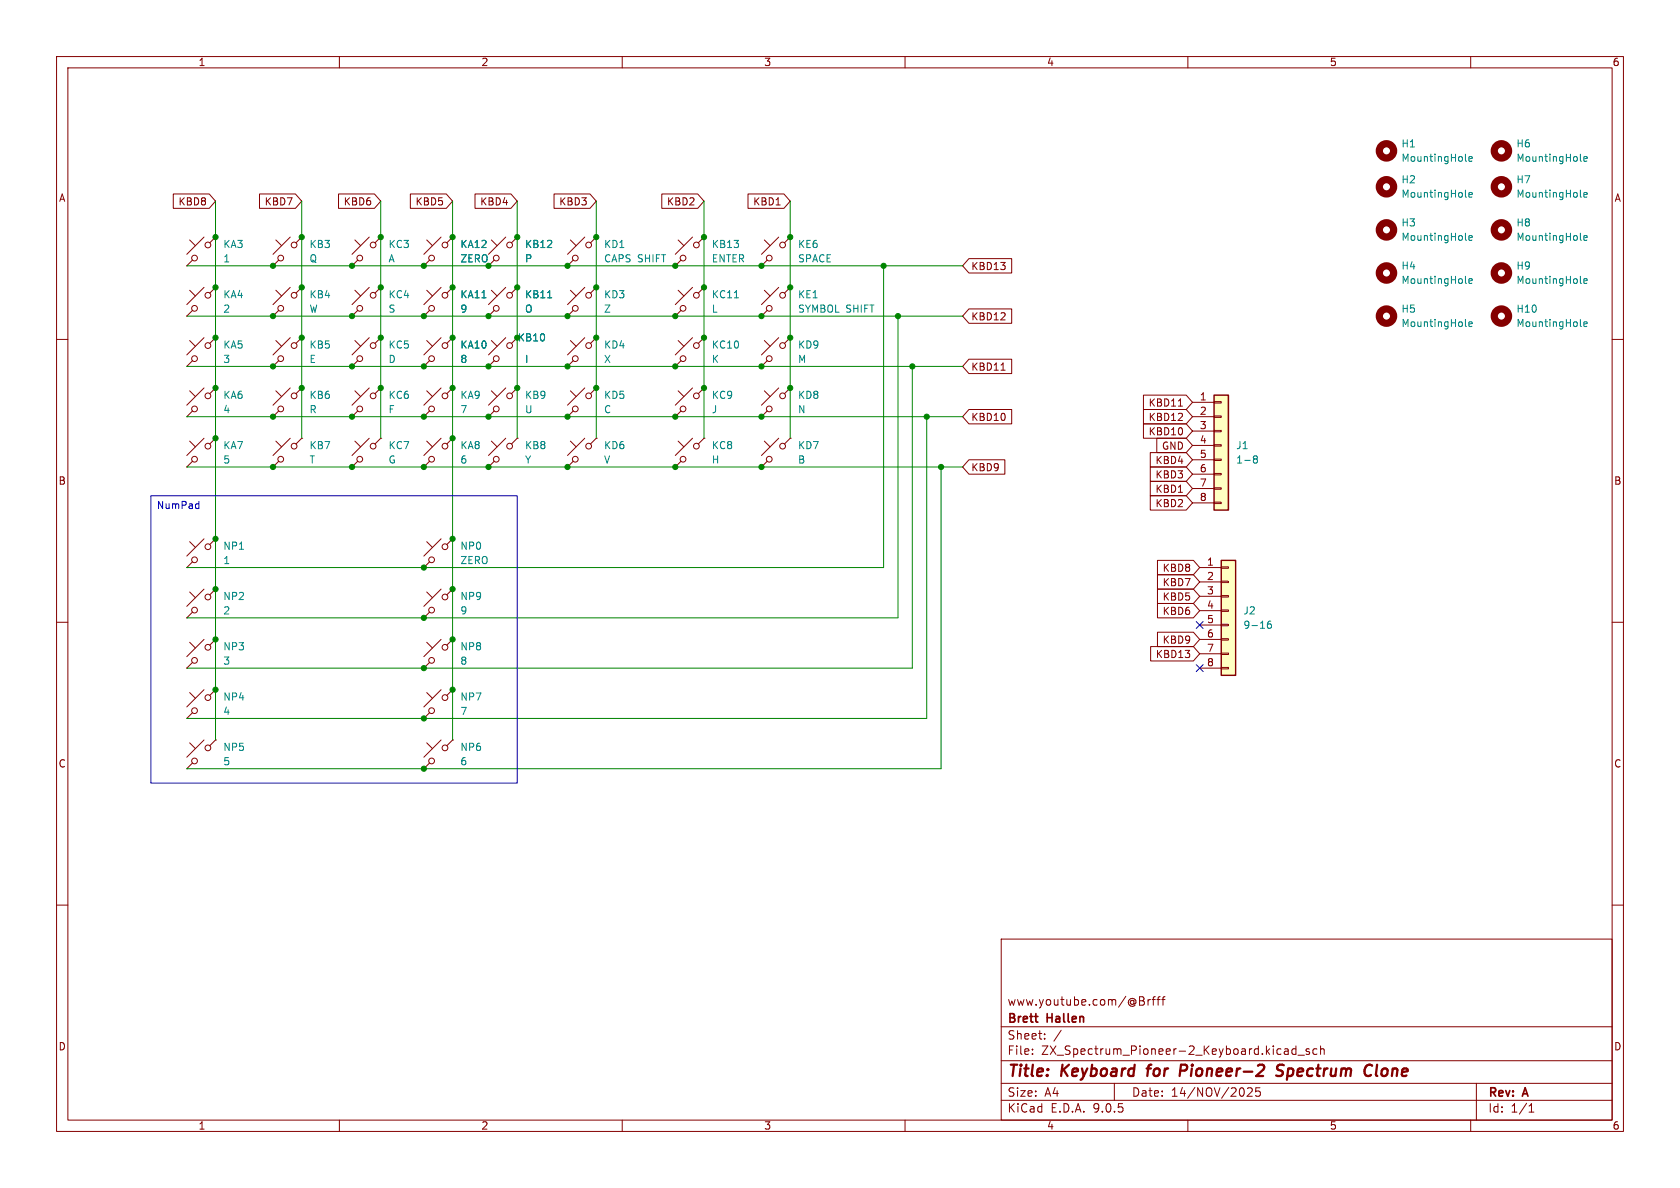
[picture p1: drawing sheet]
<svg xmlns="http://www.w3.org/2000/svg" width="297mm" height="210mm" viewBox="0 0 297 210" stroke-linecap="round" stroke-linejoin="round" font-family="sans-serif">
<g fill="none" stroke="#840000" stroke-width=".18">
<path d="M10 10h277v190h-277zM12 12h273v186h-273zM60 10v2M110 10v2M160 10v2M210 10v2M260 10v2M48.3 47h.1M48.8 42.4l1 1M49.3 46l-1 1M51.3 41.9l-3 3.1M53.3 41.9l-1 1"/>
<path d="M53.3 41.9h.1M62.2 55.9h.1M62.7 51.3l1.1 1M63.2 54.9l-1 1M65.3 50.8l-3.1 3M65.3 59.7l-3.1 3M67.3 50.8l-1 1M67.3 50.8h.1M67.3 59.7l-1 1M67.3 59.7h.1M74.9 55.9h.1M75.4 51.3l1.1 1"/>
<path d="M75.9 54.9l-1 1M78 50.8l-3.1 3M80 50.8l-1 1M80 50.8h.1M100.3 55.9h.1M100.3 47h.1M100.8 51.3l1.1 1M100.8 42.4l1.1 1M101.3 54.9l-1 1M101.3 46l-1 1M103.4 59.7l-3.1 3M103.4 50.8l-3.1 3"/>
<path d="M103.4 41.9l-3.1 3.1M105.4 59.7l-1 1M105.4 59.7h.1M105.4 50.8l-1 1M105.4 50.8h.1M105.4 41.9l-1 1M105.4 41.9h.1M119.4 55.9h.1M119.4 47h.1M119.9 51.3l1 1M119.9 42.4l1 1M120.4 54.9l-1 1"/>
<path d="M120.4 46l-1 1M122.4 59.7l-3 3M122.4 50.8l-3 3M122.4 41.9l-3 3.1M124.5 59.7l-1.1 1M124.5 59.7h.1M124.5 50.8l-1.1 1M124.5 50.8h.1M124.5 41.9l-1.1 1M124.5 41.9h.1M10 60h2M48.3 73.7h.1"/>
<path d="M48.8 69.1l1 1M49.3 72.6l-1 1.1M51.3 68.6l-3 3M53.3 68.6l-1 1M53.3 68.6h.1M62.2 73.7h.1M62.2 64.8h.1M62.7 69.1l1.1 1M62.7 60.2l1.1 1M63.2 72.6l-1 1.1M63.2 63.8l-1 1M65.3 68.6l-3.1 3"/>
<path d="M67.3 68.6l-1 1M67.3 68.6h.1M74.9 73.7h.1M75.4 69.1l1.1 1M75.9 72.6l-1 1.1M78 68.6l-3.1 3M80 68.6l-1 1M80 68.6h.1M100.3 73.7h.1M100.3 64.8h.1M100.8 69.1l1.1 1M100.8 60.2l1.1 1"/>
<path d="M101.3 72.6l-1 1.1M101.3 63.8l-1 1M103.4 68.6l-3.1 3M105.4 68.6l-1 1M105.4 68.6h.1M119.4 64.8h.1M119.9 78l1 1M119.9 60.2l1 1M120.4 63.8l-1 1M122.4 77.5l-3 3M124.5 77.5l-1.1 1M124.5 77.5h.1"/>
<path d="M134.6 73.7h.1M135.1 69.1l1 1M135.6 72.6l-1 1.1M137.7 68.6l-3.1 3M139.7 68.6l-1 1M139.7 68.6h.1M285 60h2M119.4 82.6h.1M120.4 81.5l-1 1.1M10 110h2M285 110h2M10 160h2"/>
<path d="M177 166h108v32h-108zM202.2 177.1v.5M203 176.7v1M203.4 176.7l-.3 .1-.1 .2M203.7 176.7h.5M204.2 176.2l-.3 .2v1.3M204.5 176.7h.6M205.1 176.2l-.4 .2v1.3M205.4 176.7h.6M206 176.2l-.4 .2v1.3M285 160h2M60 198v2"/>
<path d="M110 198v2M160 198v2M177 194.5h108M177 191.5h108M177 187.5h108M177 181.5h108M182.5 186.3v.1M182.5 185.5v.1M184.7 183.6v.1M184.7 182.8v.1M187.6 182.1l-1.3 2M197 191.5v3"/>
<path d="M210 198v2M220.5 192.4l.6-.1 .2 .1 .1 .3-.9 1.1h.9M222.7 192.3h-.7v.7l.2-.1h.5l.1 .3-.1 .5-.2 .1-.5-.1M227.5 185.4l.2 .2v.8M227.7 186.3l-.1 .1M227.7 185.8h-.1M229.1 184.9v1.5M229.1 185.5l-.4-.1-.3 .3v.4l.1 .2h.6M229.5 186.5h1.1M231.5 185.5l-.4-.1-.2 .2 .1 .2 .5 .2v.3h-.6M232.8 185.5l-.4-.1-.3 .3v.4l.1 .2h.6M233.5 185.5l.2-.1 .3 .1 .1 .9"/>
<path d="M233.5 184.9v1.5M260 198v2M261 191.5v6.5M270.3 196.6h.9M270.3 195.5l.4-.4v1.5"/>
<circle cx="49.6" cy="45.6" r=".51"/>
<circle cx="52" cy="43.3" r=".51"/>
<circle cx="63.6" cy="54.5" r=".51"/>
<circle cx="66" cy="52.2" r=".51"/>
<circle cx="76.3" cy="54.5" r=".51"/>
<circle cx="78.7" cy="52.2" r=".51"/>
<circle cx="101.7" cy="45.6" r=".51"/>
<circle cx="101.7" cy="54.5" r=".51"/>
<circle cx="104.1" cy="52.2" r=".51"/>
<circle cx="104.1" cy="43.3" r=".51"/>
<circle cx="120.8" cy="54.5" r=".51"/>
<circle cx="120.8" cy="45.6" r=".51"/>
<circle cx="123.1" cy="52.2" r=".51"/>
<circle cx="123.1" cy="43.3" r=".51"/>
<circle cx="49.6" cy="72.3" r=".51"/>
<circle cx="52" cy="70" r=".51"/>
<circle cx="63.6" cy="72.3" r=".51"/>
<circle cx="63.6" cy="63.4" r=".51"/>
<circle cx="66" cy="70" r=".51"/>
<circle cx="66" cy="61.1" r=".51"/>
<circle cx="76.3" cy="72.3" r=".51"/>
<circle cx="78.7" cy="70" r=".51"/>
<circle cx="101.7" cy="63.4" r=".51"/>
<circle cx="101.7" cy="72.3" r=".51"/>
<circle cx="104.1" cy="70" r=".51"/>
<circle cx="104.1" cy="61.1" r=".51"/>
<circle cx="120.8" cy="63.4" r=".51"/>
<circle cx="123.1" cy="61.1" r=".51"/>
<circle cx="123.1" cy="78.9" r=".51"/>
<circle cx="136" cy="72.3" r=".51"/>
<circle cx="138.4" cy="70" r=".51"/>
<circle cx="120.8" cy="81.2" r=".51"/>
</g>
<path d="M202.7 188.9h.8M203 188.5l-.2 1.7M209.6 188.2h-.8l-.3 2M209.6 189.2l-.9 .1M227 188.3a.85 .85 0 0 0-1.1 .1 .45 .45 0 0 0 .2 .8l.4 .1a.49 .49 0 0 1 .3 .5 .49 .49 0 0 1-.5 .4l-.7-.1M242 188.2l.6 .2M242.4 190l-.4 .2M243.5 188.2l-.3 1.7 .3 .3" fill="none" stroke="#840000" stroke-width=".4"/>
<path d="M85.2 52.6h.7M129.8 52.6h.8" fill="none" stroke="#008484" stroke-width=".18"/>
<path d="M214.6 69.9h2.6v20.3h-2.6z" fill="#ffffc2"/>
<path d="M214.6 69.9h2.6v20.3h-2.6z" fill="none" stroke="#840000" stroke-width=".25"/>
<g fill="none" stroke="#840000" stroke-width=".18">
<path d="M33 55.9h.1M33 47h.1M33.5 51.3l1 1M33.5 42.4l1 1M34 54.9l-1 1M34 46l-1 1M36.1 50.8l-3.1 3M36.1 41.9l-3.1 3.1M36.1 59.7l-3.1 3M38.1 50.8l-1 1M38.1 50.8h.1M38.1 41.9l-1 1"/>
<path d="M38.1 41.9h.1M38.1 59.7l-1 1M38.1 59.7h.1M48.3 55.9h.1M48.8 51.3l1 1M49.3 54.9l-1 1M51.3 59.7l-3 3M51.3 50.8l-3 3M53.3 59.7l-1 1M53.3 59.7h.1M53.3 50.8l-1 1M53.3 50.8h.1"/>
<path d="M62.2 47h.1M62.7 42.4l1.1 1M63.2 46l-1 1M65.3 41.9l-3.1 3.1M67.3 41.9l-1 1M67.3 41.9h.1M74.9 47h.1M75.4 42.4l1.1 1M75.9 46l-1 1M78 41.9l-3.1 3.1M78 59.7l-3.1 3M80 41.9l-1 1"/>
<path d="M80 41.9h.1M80 59.7l-1 1M80 59.7h.1M86.4 55.9h.1M86.9 51.3l1 1M86.9 42.4l1 1M87.4 54.9l-1 1M87.4 46l-1 1M89.4 50.8l-3 3M89.4 41.9l-3 3.1M89.4 59.7l-3 3M91.4 50.8l-1 1"/>
<path d="M91.4 50.8h.1M91.4 41.9l-1 1M91.4 41.9h.1M91.4 59.7l-1 1M134.6 47h.1M135.1 42.4l1 1M135.6 46l-1 1M137.7 59.7l-3.1 3M137.7 41.9l-3.1 3.1M139.7 59.7l-1 1M139.7 59.7h.1M139.7 41.9l-1 1"/>
<path d="M139.7 41.9h.1M33 73.7h.1M33 64.8h.1M33.5 69.1l1 1M33.5 78l1 1M33.5 60.2l1 1M34 72.6l-1 1.1M34 63.8l-1 1M36.1 68.6l-3.1 3M36.1 77.5l-3.1 3M38.1 68.6l-1 1M38.1 68.6h.1"/>
<path d="M38.1 77.5l-1 1M38.1 77.5h.1M48.3 64.8h.1M48.8 60.2l1 1M48.8 78l1 1M49.3 63.8l-1 1M51.3 77.5l-3 3M53.3 77.5l-1 1M53.3 77.5h.1M74.9 64.8h.1M75.4 60.2l1.1 1M75.9 63.8l-1 1"/>
<path d="M86.4 64.8h.1M86.4 73.7h.1M86.9 78l1 1M86.9 60.2l1 1M86.9 69.1l1 1M87.4 63.8l-1 1M87.4 72.6l-1 1.1M89.4 77.5l-3 3M89.4 68.6l-3 3M91.4 77.5l-1 1M91.4 77.5h.1M91.4 68.6l-1 1"/>
<path d="M91.4 68.6h.1M100.8 78l1.1 1M103.4 77.5l-3.1 3M105.4 77.5l-1 1M105.4 77.5h.1M119.4 73.7h.1M119.9 69.1l1 1M120.4 72.6l-1 1.1M122.4 68.6l-3 3M124.5 68.6l-1.1 1M124.5 68.6h.1M134.6 64.8h.1"/>
<path d="M135.1 60.2l1 1M135.6 63.8l-1 1M210.8 71.1h3.8M210.8 73.7h3.8M210.8 76.2h3.8M210.8 78.7h3.8M214.6 71h1.3v.2h-1.3zM214.6 73.5h1.3v.3h-1.3zM214.6 76.1h1.3v.2h-1.3zM214.6 78.6h1.3v.3h-1.3zM33 82.6h.1M33.5 95.8l1 1"/>
<path d="M34 81.5l-1 1.1M34 99.3l-1 1M36.1 95.3l-3.1 3M38.1 95.3l-1 1M38.1 95.3h.1M48.3 82.6h.1M49.3 81.5l-1 1.1M75.4 95.8l1.1 1M75.9 99.3l-1 1M78 95.3l-3.1 3M80 95.3l-1 1M80 95.3h.1"/>
<path d="M86.4 82.6h.1M87.4 81.5l-1 1.1M100.3 82.6h.1M101.3 81.5l-1 1.1M210.8 81.3h3.8M210.8 83.8h3.8M210.8 86.4h3.8M210.8 88.9h3.8M214.6 81.2h1.3v.2h-1.3zM214.6 83.7h1.3v.2h-1.3zM214.6 86.2h1.3v.3h-1.3zM214.6 88.8h1.3v.2h-1.3z"/>
<path d="M33 109.2h.1M33 118.1h.1M33 100.3h.1M33.5 104.6l1 1.1M33.5 113.5l1 1.1M34 108.2l-1 1M34 117.1l-1 1M36.1 104.1l-3.1 3.1M36.1 113l-3.1 3.1M38.1 104.1l-1 1.1M38.1 104.1h.1M38.1 113l-1 1"/>
<path d="M38.1 113h.1M74.9 118.1h.1M74.9 109.2h.1M74.9 100.3h.1M75.4 113.5l1.1 1.1M75.4 104.6l1.1 1.1M75.9 117.1l-1 1M75.9 108.2l-1 1M78 113l-3.1 3.1M78 104.1l-3.1 3.1M80 113l-1 1M80 113h.1"/>
<path d="M80 104.1l-1 1.1M80 104.1h.1M33 135.9h.1M33 127h.1M33.5 131.3l1 1M33.5 122.4l1 1M34 134.9l-1 1M34 126l-1 1M36.1 130.8l-3.1 3.1M36.1 121.9l-3.1 3.1M38.1 130.8l-1 1M38.1 130.8h.1"/>
<path d="M38.1 121.9l-1 1M38.1 121.9h.1M74.9 135.9h.1M74.9 127h.1M75.4 131.3l1.1 1M75.4 122.4l1.1 1M75.9 134.9l-1 1M75.9 126l-1 1M78 130.8l-3.1 3.1M78 121.9l-3.1 3.1M80 130.8l-1 1M80 130.8h.1"/>
<path d="M80 121.9l-1 1M80 121.9h.1"/>
<circle cx="34.4" cy="54.5" r=".51"/>
<circle cx="34.4" cy="45.6" r=".51"/>
<circle cx="36.8" cy="52.2" r=".51"/>
<circle cx="36.8" cy="43.3" r=".51"/>
<circle cx="49.6" cy="54.5" r=".51"/>
<circle cx="52" cy="52.2" r=".51"/>
<circle cx="63.6" cy="45.6" r=".51"/>
<circle cx="66" cy="43.3" r=".51"/>
<circle cx="76.3" cy="45.6" r=".51"/>
<circle cx="78.7" cy="43.3" r=".51"/>
<circle cx="87.7" cy="45.6" r=".51"/>
<circle cx="87.7" cy="54.5" r=".51"/>
<circle cx="90.1" cy="52.2" r=".51"/>
<circle cx="90.1" cy="43.3" r=".51"/>
<circle cx="136" cy="45.6" r=".51"/>
<circle cx="138.4" cy="43.3" r=".51"/>
<circle cx="34.4" cy="63.4" r=".51"/>
<circle cx="34.4" cy="72.3" r=".51"/>
<circle cx="36.8" cy="78.9" r=".51"/>
<circle cx="36.8" cy="70" r=".51"/>
<circle cx="36.8" cy="61.1" r=".51"/>
<circle cx="49.6" cy="63.4" r=".51"/>
<circle cx="52" cy="61.1" r=".51"/>
<circle cx="52" cy="78.9" r=".51"/>
<circle cx="76.3" cy="63.4" r=".51"/>
<circle cx="78.7" cy="61.1" r=".51"/>
<circle cx="87.7" cy="63.4" r=".51"/>
<circle cx="87.7" cy="72.3" r=".51"/>
<circle cx="90.1" cy="61.1" r=".51"/>
<circle cx="90.1" cy="70" r=".51"/>
<circle cx="90.1" cy="78.9" r=".51"/>
<circle cx="104.1" cy="78.9" r=".51"/>
<circle cx="120.8" cy="72.3" r=".51"/>
<circle cx="123.1" cy="70" r=".51"/>
<circle cx="136" cy="63.4" r=".51"/>
<circle cx="138.4" cy="61.1" r=".51"/>
<circle cx="34.4" cy="99" r=".51"/>
<circle cx="34.4" cy="81.2" r=".51"/>
<circle cx="36.8" cy="96.6" r=".51"/>
<circle cx="49.6" cy="81.2" r=".51"/>
<circle cx="76.3" cy="99" r=".51"/>
<circle cx="78.7" cy="96.6" r=".51"/>
<circle cx="87.7" cy="81.2" r=".51"/>
<circle cx="101.7" cy="81.2" r=".51"/>
<circle cx="34.4" cy="116.7" r=".51"/>
<circle cx="34.4" cy="107.8" r=".51"/>
<circle cx="36.8" cy="105.5" r=".51"/>
<circle cx="36.8" cy="114.4" r=".51"/>
<circle cx="76.3" cy="107.8" r=".51"/>
<circle cx="76.3" cy="116.7" r=".51"/>
<circle cx="78.7" cy="114.4" r=".51"/>
<circle cx="78.7" cy="105.5" r=".51"/>
<circle cx="34.4" cy="125.6" r=".51"/>
<circle cx="34.4" cy="134.5" r=".51"/>
<circle cx="36.8" cy="123.3" r=".51"/>
<circle cx="36.8" cy="132.2" r=".51"/>
<circle cx="76.3" cy="125.6" r=".51"/>
<circle cx="76.3" cy="134.5" r=".51"/>
<circle cx="78.7" cy="123.3" r=".51"/>
<circle cx="78.7" cy="132.2" r=".51"/>
</g>
<g fill="none" stroke="#008484" stroke-width=".18">
<path d="M259.1 28.3l.2 .2M259.1 34.7l.2 .2M259.7 28.1l.6-.1-.1-.3h-.3l-.2 .2v.6h.5M259.7 34.4l.6-.1-.1-.2-.3-.1-.2 .2v.6h.5M279.4 34.7l.2 .2M279.4 28.3l.2 .2M280 28.1l.6-.1-.1-.3h-.3l-.2 .2 .1 .6h.4M280 34.4l.6-.1-.1-.2-.3-.1-.2 .2 .1 .6h.4M96.8 52.6h.7M259.1 49.9l.2 .2M259.1 57.5l.2 .2M259.1 42.3l.2 .2"/>
<path d="M259.7 49.7l.6-.1-.1-.3h-.3l-.2 .1v.6h.5M259.7 42.1l.6-.2-.1-.2-.3-.1-.2 .2v.6h.5M259.7 57.3l.6-.1-.1-.3h-.3l-.2 .2v.6h.5M279.4 42.3l.2 .2M279.4 57.5l.2 .2M279.4 49.9l.2 .2M280 49.7l.6-.1-.1-.3h-.3l-.2 .1 .1 .6h.4M280 57.3l.6-.1-.1-.3h-.3l-.2 .2 .1 .6h.4M280 42.1l.6-.2-.1-.2-.3-.1-.2 .2 .1 .6h.4M221.8 81.1l-.2-.2 .2-.3h.3l.2 .2-.2 .3M221.8 81.1l-.2 .3v.3l.2 .2 .4-.1 .1-.2v-.2l-.2-.3M221.8 81.1h.3"/>
</g>
<g fill="none" stroke="#840000" stroke-width="1.3">
<circle cx="245.1" cy="26.7" r="1.27"/>
<circle cx="245.1" cy="33" r="1.27"/>
<circle cx="265.4" cy="33" r="1.27"/>
<circle cx="265.4" cy="26.7" r="1.27"/>
<circle cx="245.1" cy="40.6" r="1.27"/>
<circle cx="245.1" cy="48.3" r="1.27"/>
<circle cx="245.1" cy="55.9" r="1.27"/>
<circle cx="265.4" cy="40.6" r="1.27"/>
<circle cx="265.4" cy="55.9" r="1.27"/>
<circle cx="265.4" cy="48.3" r="1.27"/>
</g>
<path d="M215.9 99.1h2.5v20.3h-2.5z" fill="#ffffc2"/>
<path d="M215.9 99.1h2.5v20.3h-2.5z" fill="none" stroke="#840000" stroke-width=".25"/>
<g fill="none" stroke="#840000" stroke-width=".18">
<path d="M30.6 34.3h6.4l1.1 1.3-1.1 1.2h-6.4zM45.9 34.3h6.3l1.1 1.3-1.1 1.2h-6.3zM59.8 34.3h6.4l1.1 1.3-1.1 1.2h-6.4zM72.5 34.3h6.4l1.1 1.3-1.1 1.2h-6.4zM84 34.3h6.3l1.1 1.3-1.1 1.2h-6.3zM97.9 34.3h6.4l1.1 1.3-1.1 1.2h-6.4zM117 34.3h6.3l1.2 1.3-1.2 1.2h-6.3zM132.2 34.3h6.4l1.1 1.3-1.1 1.2h-6.4zM74.9 55.9h.1M74.9 47h.1M80 50.8h.1M80 41.9h.1"/>
<path d="M80 59.7h.1M86.4 55.9h.1M91.4 50.8h.1M91.4 41.9h.1M134.6 55.9h.1M135.1 51.3l1 1M135.6 54.9l-1 1M137.7 50.8l-3.1 3M139.7 50.8l-1 1M139.7 50.8h.1M171.3 45.7h7.6v2.6h-7.6l-1.1-1.3zM171.3 54.6h7.6v2.6h-7.6l-1.1-1.3z"/>
<path d="M62.7 78l1.1 1M65.3 77.5l-3.1 3M67.3 77.5l-1 1M67.3 77.5h.1M74.9 64.8h.1M75.4 78l1.1 1M78 77.5l-3.1 3M80 77.5l-1 1M80 77.5h.1M86.4 64.8h.1M135.1 78l1 1M137.7 77.5l-3.1 3"/>
<path d="M139.7 77.5l-1 1M139.7 77.5h.1M171.3 63.5h7.6v2.5h-7.6l-1.1-1.2zM171.3 72.4h7.6v2.5h-7.6l-1.1-1.2zM177 65.4h.7M202.1 74.9h7.6l1.1 1.3-1.1 1.3h-7.6zM202.1 72.4h7.6l1.1 1.3-1.1 1.2h-7.6zM202.1 69.8h7.6l1.1 1.3-1.1 1.3h-7.6zM204.5 77.5h5.2l1.1 1.2-1.1 1.3h-5.2zM208.3 71.8h.7M62.2 82.6h.1M63.2 81.5l-1 1.1"/>
<path d="M74.9 82.6h.1M75.9 81.5l-1 1.1M134.6 82.6h.1M135.6 81.5l-1 1.1M171.3 81.3h6.3v2.5h-6.3l-1.1-1.2zM203.4 80h6.3l1.1 1.3-1.1 1.3h-6.3zM203.4 87.6h6.3l1.1 1.3-1.1 1.3h-6.3zM203.4 82.5h6.3l1.1 1.3-1.1 1.3h-6.3zM203.4 85.1h6.3l1.1 1.3-1.1 1.2h-6.3zM204.6 99.1h6.4l1.1 1.2-1.1 1.3h-6.4zM203.4 114.3h7.6l1.1 1.3-1.1 1.2h-7.6zM204.6 101.6h6.4l1.1 1.3-1.1 1.2h-6.4z"/>
<path d="M204.6 111.8h6.4l1.1 1.2-1.1 1.3h-6.4zM204.6 104.1h6.4l1.1 1.3-1.1 1.3h-6.4zM204.6 106.7h6.4l1.1 1.3-1.1 1.2h-6.4zM212.1 100.3h3.8M212.1 102.9h3.8M212.1 105.4h3.8M212.1 108h3.8M212.1 110.5h3.8M212.1 113h3.8M212.1 115.6h3.8M212.1 118.1h3.8M215.9 100.2h1.3v.3h-1.3z"/>
<path d="M215.9 102.7h1.3v.3h-1.3zM215.9 105.3h1.3v.2h-1.3zM215.9 107.8h1.3v.3h-1.3zM215.9 110.4h1.3v.2h-1.3zM215.9 112.9h1.3v.3h-1.3zM215.9 115.4h1.3v.3h-1.3zM215.9 118h1.3v.2h-1.3z"/>
<circle cx="136" cy="54.5" r=".51"/>
<circle cx="138.4" cy="52.2" r=".51"/>
<circle cx="66" cy="78.9" r=".51"/>
<circle cx="78.7" cy="78.9" r=".51"/>
<circle cx="138.4" cy="78.9" r=".51"/>
<circle cx="63.6" cy="81.2" r=".51"/>
<circle cx="76.3" cy="81.2" r=".51"/>
<circle cx="136" cy="81.2" r=".51"/>
</g>
<path d="M85.2 52.6h.7M96.8 52.6h.7M224.7 109.8l-.4 .1a.86 .86 0 0 0 0 1.2l.4-.2 .1-.4-.3-.2h-.3l-.1 .2" fill="none" stroke="#008484" stroke-width=".18"/>
<g fill="none" stroke="#008400" stroke-width=".18">
<path d="M38.1 35.6v95.2M53.3 35.6v41.9M67.3 35.6v41.9M80 35.6v95.2M91.4 35.6v41.9M105.4 35.6v41.9M124.5 35.6v41.9M139.7 35.6v41.9M33 47h137.2M33 55.9h137.2M156.2 47v53.3h-123.2M158.7 55.9v53.3h-125.7"/>
<path d="M33 73.7h137.2M33 64.8h137.2M161.3 64.8v53.3h-128.3M163.8 73.7v53.3h-130.8M33 82.6h137.2M166.4 82.6v53.3h-133.4"/>
</g>
<path d="M211.5 117.5l1.2 1.2M211.5 109.9l1.2 1.2M212.7 117.5l-1.2 1.2M212.7 109.9l-1.2 1.2" fill="none" stroke="#000084" stroke-width=".18"/>
<path d="M26.7 87.6h64.7v50.8h-64.7zM34.8 89.1h.4M35.2 88.6v1.3M35.2 89.8l-.4 .1" fill="none" stroke="#0000c2" stroke-width=".18"/>
<g fill="#008400" stroke="#008400" stroke-width=".18">
<circle cx="80" cy="77.5" r=".46"/>
<circle cx="80" cy="68.6" r=".46"/>
<circle cx="80" cy="50.8" r=".46"/>
<circle cx="67.3" cy="50.8" r=".46"/>
<circle cx="67.3" cy="59.7" r=".46"/>
<circle cx="74.9" cy="55.9" r=".46"/>
<circle cx="80" cy="59.7" r=".46"/>
<circle cx="74.9" cy="73.7" r=".46"/>
<circle cx="67.3" cy="68.6" r=".46"/>
<circle cx="80" cy="41.9" r=".46"/>
<circle cx="86.4" cy="64.8" r=".46"/>
<circle cx="74.9" cy="64.8" r=".46"/>
<circle cx="74.9" cy="47" r=".46"/>
<circle cx="67.3" cy="41.9" r=".46"/>
<circle cx="91.4" cy="50.8" r=".46"/>
<circle cx="86.4" cy="55.9" r=".46"/>
<circle cx="105.4" cy="59.7" r=".46"/>
<circle cx="105.4" cy="50.8" r=".46"/>
<circle cx="100.3" cy="47" r=".46"/>
<circle cx="100.3" cy="55.9" r=".46"/>
<circle cx="105.4" cy="41.9" r=".46"/>
<circle cx="91.4" cy="68.6" r=".46"/>
<circle cx="105.4" cy="68.6" r=".46"/>
<circle cx="86.4" cy="82.6" r=".46"/>
<circle cx="86.4" cy="47" r=".46"/>
<circle cx="91.4" cy="41.9" r=".46"/>
<circle cx="86.4" cy="73.7" r=".46"/>
<circle cx="80" cy="113" r=".46"/>
<circle cx="74.9" cy="135.9" r=".46"/>
<circle cx="74.9" cy="118.1" r=".46"/>
<circle cx="80" cy="121.9" r=".46"/>
<circle cx="74.9" cy="127" r=".46"/>
<circle cx="38.1" cy="121.9" r=".46"/>
<circle cx="38.1" cy="113" r=".46"/>
<circle cx="38.1" cy="104.1" r=".46"/>
<circle cx="74.9" cy="82.6" r=".46"/>
<circle cx="74.9" cy="109.2" r=".46"/>
<circle cx="74.9" cy="100.3" r=".46"/>
<circle cx="80" cy="95.3" r=".46"/>
<circle cx="80" cy="104.1" r=".46"/>
<circle cx="38.1" cy="95.3" r=".46"/>
<circle cx="53.3" cy="50.8" r=".46"/>
<circle cx="62.2" cy="55.9" r=".46"/>
<circle cx="62.2" cy="47" r=".46"/>
<circle cx="38.1" cy="50.8" r=".46"/>
<circle cx="38.1" cy="41.9" r=".46"/>
<circle cx="38.1" cy="59.7" r=".46"/>
<circle cx="53.3" cy="41.9" r=".46"/>
<circle cx="48.3" cy="47" r=".46"/>
<circle cx="48.3" cy="55.9" r=".46"/>
<circle cx="53.3" cy="59.7" r=".46"/>
<circle cx="48.3" cy="64.8" r=".46"/>
<circle cx="62.2" cy="64.8" r=".46"/>
<circle cx="62.2" cy="82.6" r=".46"/>
<circle cx="48.3" cy="82.6" r=".46"/>
<circle cx="62.2" cy="73.7" r=".46"/>
<circle cx="53.3" cy="68.6" r=".46"/>
<circle cx="48.3" cy="73.7" r=".46"/>
<circle cx="38.1" cy="77.5" r=".46"/>
<circle cx="38.1" cy="68.6" r=".46"/>
<circle cx="156.2" cy="47" r=".46"/>
<circle cx="158.7" cy="55.9" r=".46"/>
<circle cx="139.7" cy="59.7" r=".46"/>
<circle cx="124.5" cy="59.7" r=".46"/>
<circle cx="134.6" cy="55.9" r=".46"/>
<circle cx="124.5" cy="50.8" r=".46"/>
<circle cx="119.4" cy="73.7" r=".46"/>
<circle cx="119.4" cy="64.8" r=".46"/>
<circle cx="134.6" cy="82.6" r=".46"/>
<circle cx="124.5" cy="68.6" r=".46"/>
<circle cx="166.4" cy="82.6" r=".46"/>
<circle cx="163.8" cy="73.7" r=".46"/>
<circle cx="161.3" cy="64.8" r=".46"/>
<circle cx="134.6" cy="64.8" r=".46"/>
<circle cx="134.6" cy="73.7" r=".46"/>
<circle cx="139.7" cy="68.6" r=".46"/>
<circle cx="100.3" cy="73.7" r=".46"/>
<circle cx="100.3" cy="64.8" r=".46"/>
<circle cx="100.3" cy="82.6" r=".46"/>
<circle cx="119.4" cy="82.6" r=".46"/>
<circle cx="134.6" cy="47" r=".46"/>
<circle cx="139.7" cy="50.8" r=".46"/>
<circle cx="124.5" cy="41.9" r=".46"/>
<circle cx="119.4" cy="47" r=".46"/>
<circle cx="119.4" cy="55.9" r=".46"/>
<circle cx="139.7" cy="41.9" r=".46"/>
</g>
<g font-size="2.8" fill="#840000">
<text x="178" y="190.9">Title:</text>
<text x="187.7" y="190.9">Keyboard</text>
<text x="203.7" y="190.9">for</text>
<text x="210.2" y="190.9">Pioneer-2</text>
<text x="228.2" y="190.9">Spectrum</text>
<text x="244.5" y="190.9">Clone</text>
</g>
<g font-size="2.1" fill="#840000">
<text x="178" y="178">www.youtube.com/@Brfff</text>
<text x="178" y="184">Sheet:</text>
<text x="178" y="181.2">Brett</text>
<text x="185.2" y="181.2">Hallen</text>
<text x="178" y="186.7">File:</text>
<text x="184.1" y="186.7">ZX_Spectrum_Pioneer-2_Keyboard.kicad_sch</text>
<text x="178" y="196.9">KiCad</text>
<text x="178" y="194.1">Size:</text>
<text x="184.7" y="194.1">A4</text>
<text x="185.7" y="196.9">E.D.A.</text>
<text x="193.3" y="196.9">9.0.5</text>
<text x="200" y="194.1">Date:</text>
<text x="207" y="194.1">14/NOV/2025</text>
<text x="263" y="194.3">Rev:</text>
<text x="263" y="196.9">Id:</text>
<text x="267.1" y="196.9">1/1</text>
<text x="269.4" y="194.3">A</text>
</g>
<g font-size="1.8" fill="#840000">
<text x="35" y="11.9">1</text>
<text x="85" y="11.9">2</text>
<text x="135" y="11.9">3</text>
<text x="185" y="11.9">4</text>
<text x="235" y="11.9">5</text>
<text x="285" y="11.9">6</text>
<text x="10.3" y="35.9">A</text>
<text x="285.3" y="35.9">A</text>
<text x="31.4" y="36.5">KBD8</text>
<text x="46.7" y="36.5">KBD7</text>
<text x="60.7" y="36.5">KBD6</text>
<text x="73.4" y="36.5">KBD5</text>
<text x="84.8" y="36.5">KBD4</text>
<text x="98.8" y="36.5">KBD3</text>
<text x="117.8" y="36.5">KBD2</text>
<text x="133" y="36.5">KBD1</text>
<text x="81.3" y="46.6">ZERO</text>
<text x="171.6" y="47.9">KBD13</text>
<text x="171.6" y="56.8">KBD12</text>
<text x="171.6" y="65.7">KBD11</text>
<text x="212" y="70.9">1</text>
<text x="171.6" y="74.6">KBD10</text>
<text x="203" y="77.2">KBD10</text>
<text x="203" y="74.6">KBD12</text>
<text x="203" y="72.1">KBD11</text>
<text x="212" y="73.4">2</text>
<text x="212" y="75.9">3</text>
<text x="171.6" y="83.5">KBD9</text>
<text x="204.2" y="82.2">KBD4</text>
<text x="205.3" y="79.7">GND</text>
<text x="212" y="78.5">4</text>
<text x="212" y="81">5</text>
<text x="212" y="83.6">6</text>
<text x="10.3" y="85.9">B</text>
<text x="204.2" y="89.9">KBD2</text>
<text x="204.2" y="84.8">KBD3</text>
<text x="204.2" y="87.3">KBD1</text>
<text x="212" y="86.1">7</text>
<text x="212" y="88.6">8</text>
<text x="285.3" y="85.9">B</text>
<text x="205.4" y="101.3">KBD8</text>
<text x="213.3" y="100.1">1</text>
<text x="205.4" y="103.8">KBD7</text>
<text x="205.4" y="106.4">KBD5</text>
<text x="213.3" y="102.6">2</text>
<text x="213.3" y="105.2">3</text>
<text x="213.3" y="107.7">4</text>
<text x="205.4" y="114">KBD9</text>
<text x="205.4" y="108.9">KBD6</text>
<text x="213.3" y="110.2">5</text>
<text x="213.3" y="112.8">6</text>
<text x="204.2" y="116.5">KBD13</text>
<text x="213.3" y="115.3">7</text>
<text x="213.3" y="117.9">8</text>
<text x="10.3" y="135.9">C</text>
<text x="285.3" y="135.9">C</text>
<text x="10.3" y="185.9">D</text>
<text x="285.3" y="185.9">D</text>
<text x="35" y="199.9">1</text>
<text x="85" y="199.9">2</text>
<text x="135" y="199.9">3</text>
<text x="185" y="199.9">4</text>
<text x="235" y="199.9">5</text>
<text x="285" y="199.9">6</text>
</g>
<g font-size="1.8" fill="#008484">
<text x="247.7" y="26.3">H1</text>
<text x="247.7" y="28.8">MountingHole</text>
<text x="268" y="26.3">H6</text>
<text x="268" y="28.8">MountingHole</text>
<text x="247.7" y="32.6">H2</text>
<text x="247.7" y="35.2">MountingHole</text>
<text x="268" y="32.6">H7</text>
<text x="268" y="35.2">MountingHole</text>
<text x="247.7" y="40.2">H3</text>
<text x="268" y="40.2">H8</text>
<text x="39.4" y="44">KA3</text>
<text x="39.4" y="46.6">1</text>
<text x="54.6" y="44">KB3</text>
<text x="54.6" y="46.6">Q</text>
<text x="68.6" y="44">KC3</text>
<text x="68.6" y="46.6">A</text>
<text x="81.3" y="44">KA12</text>
<text x="92.7" y="44">KB12</text>
<text x="92.7" y="46.6">P</text>
<text x="106.7" y="44">KD1</text>
<text x="106.7" y="46.6">CAPS SHIFT</text>
<text x="125.7" y="46.6">ENTER</text>
<text x="125.7" y="44">KB13</text>
<text x="141" y="44">KE6</text>
<text x="141" y="46.6">SPACE</text>
<text x="247.7" y="47.9">H4</text>
<text x="247.7" y="42.8">MountingHole</text>
<text x="268" y="42.8">MountingHole</text>
<text x="268" y="47.9">H9</text>
<text x="39.4" y="52.9">KA4</text>
<text x="54.6" y="52.9">KB4</text>
<text x="68.6" y="52.9">KC4</text>
<text x="81.3" y="52.9">KA11</text>
<text x="92.7" y="52.9">KB11</text>
<text x="106.7" y="52.9">KD3</text>
<text x="125.7" y="52.9">KC11</text>
<text x="141" y="52.9">KE1</text>
<text x="247.7" y="50.4">MountingHole</text>
<text x="268" y="50.4">MountingHole</text>
<text x="39.4" y="55.5">2</text>
<text x="54.6" y="55.5">W</text>
<text x="68.6" y="55.5">S</text>
<text x="81.3" y="55.5">9</text>
<text x="92.7" y="55.5">O</text>
<text x="106.7" y="55.5">Z</text>
<text x="125.7" y="55.5">L</text>
<text x="141" y="55.5">SYMBOL SHIFT</text>
<text x="247.7" y="55.5">H5</text>
<text x="247.7" y="58">MountingHole</text>
<text x="268" y="55.5">H10</text>
<text x="268" y="58">MountingHole</text>
<text x="39.4" y="61.8">KA5</text>
<text x="39.4" y="64.4">3</text>
<text x="54.6" y="61.8">KB5</text>
<text x="54.6" y="64.4">E</text>
<text x="68.6" y="61.8">KC5</text>
<text x="68.6" y="64.4">D</text>
<text x="81.3" y="64.4">8</text>
<text x="81.3" y="61.8">KA10</text>
<text x="92.7" y="64.4">I</text>
<text x="106.7" y="61.8">KD4</text>
<text x="106.7" y="64.4">X</text>
<text x="125.7" y="61.8">KC10</text>
<text x="125.7" y="64.4">K</text>
<text x="141" y="61.8">KD9</text>
<text x="141" y="64.4">M</text>
<text x="39.4" y="70.7">KA6</text>
<text x="54.6" y="70.7">KB6</text>
<text x="68.6" y="70.7">KC6</text>
<text x="81.3" y="70.7">KA9</text>
<text x="92.7" y="70.7">KB9</text>
<text x="106.7" y="70.7">KD5</text>
<text x="125.7" y="70.7">KC9</text>
<text x="141" y="70.7">KD8</text>
<text x="39.4" y="73.3">4</text>
<text x="54.6" y="73.3">R</text>
<text x="68.6" y="73.3">F</text>
<text x="81.3" y="73.3">7</text>
<text x="92.7" y="73.3">U</text>
<text x="106.7" y="73.3">C</text>
<text x="125.7" y="73.3">J</text>
<text x="141" y="73.3">N</text>
<text x="39.4" y="79.6">KA7</text>
<text x="39.4" y="82.1">5</text>
<text x="54.6" y="79.6">KB7</text>
<text x="54.6" y="82.1">T</text>
<text x="68.6" y="79.6">KC7</text>
<text x="68.6" y="82.1">G</text>
<text x="81.3" y="79.6">KA8</text>
<text x="81.3" y="82.1">6</text>
<text x="92.7" y="79.6">KB8</text>
<text x="92.7" y="82.1">Y</text>
<text x="106.7" y="79.6">KD6</text>
<text x="106.7" y="82.1">V</text>
<text x="125.7" y="79.6">KC8</text>
<text x="125.7" y="82.1">H</text>
<text x="141" y="79.6">KD7</text>
<text x="141" y="82.1">B</text>
<text x="218.4" y="79.6">J1</text>
<text x="218.4" y="82.1">1-8</text>
<text x="39.4" y="99.9">1</text>
<text x="39.4" y="97.4">NP1</text>
<text x="81.3" y="97.4">NP0</text>
<text x="81.3" y="99.9">ZERO</text>
<text x="39.4" y="106.3">NP2</text>
<text x="81.3" y="106.3">NP9</text>
<text x="39.4" y="108.8">2</text>
<text x="81.3" y="108.8">9</text>
<text x="219.7" y="108.8">J2</text>
<text x="219.7" y="111.4">9-16</text>
<text x="39.4" y="117.7">3</text>
<text x="39.4" y="115.2">NP3</text>
<text x="81.3" y="117.7">8</text>
<text x="81.3" y="115.2">NP8</text>
<text x="39.4" y="124.1">NP4</text>
<text x="81.3" y="124.1">NP7</text>
<text x="39.4" y="126.6">4</text>
<text x="81.3" y="126.6">7</text>
<text x="39.4" y="135.5">5</text>
<text x="39.4" y="132.9">NP5</text>
<text x="81.3" y="135.5">6</text>
<text x="81.3" y="132.9">NP6</text>
</g>
<text font-size="1.8" fill="#008400" x="91.4" y="60.6">KB10</text>
<text font-size="1.8" fill="#0000c2" x="27.6" y="90.3">NumPad</text>
</svg>
